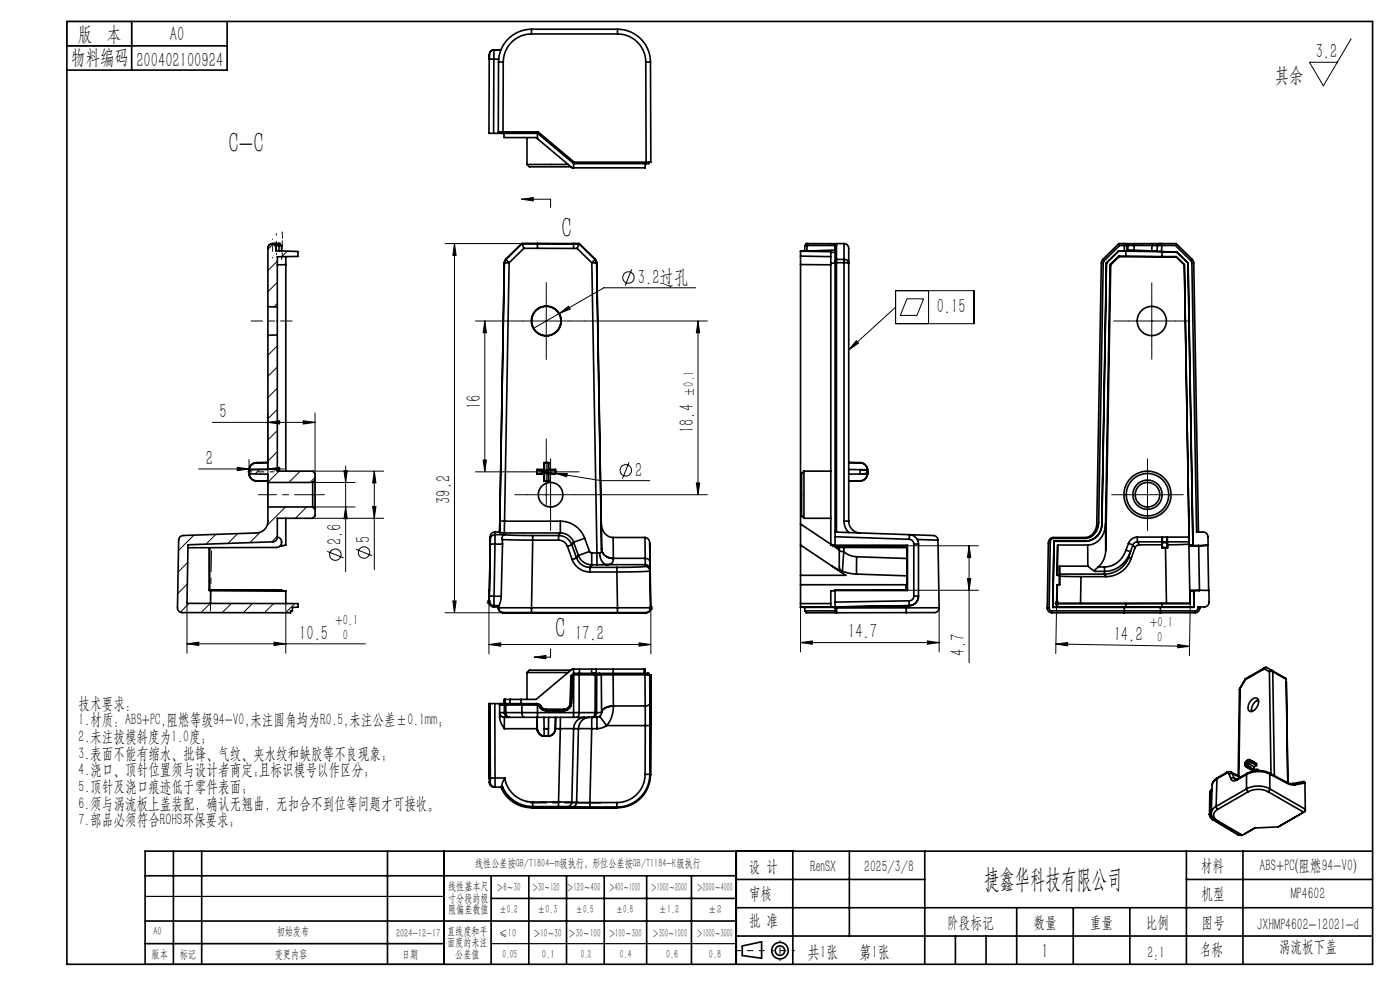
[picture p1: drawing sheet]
<svg xmlns="http://www.w3.org/2000/svg" width="297mm" height="210mm" viewBox="0 0 297 210" stroke-linecap="round" stroke-linejoin="round" font-family="sans-serif">
<g fill="none" stroke="#000" stroke-width=".21">
<path d="M286.6 8.2l-5.9 10-2.9-5h5.9M58.1 51.7l-1.3 1.2M58.8 55.4l-2 2M58.8 59.9l-2 2M61 53.3l-1.2 1.2M94.4 51.7h16.3M96.4 51.7l.4 2.5h-.7zM96.4 51.7v78.3M110.6 42.3l2.5-.4v.7zM110.6 42.3h6.2v1.7M134 57.1l-1.4 3.5M58.8 64.4l-.7 .7"/>
<path d="M58.8 73.4l-2 2M58.8 77.8l-2 2M100.8 68.1h6.9M102.8 68.1l.4 2.5h-.7zM102.8 68.1v32M110.9 68.1h10M115.9 63.1v10M118.6 66.5l2-1.5 .4 .6zM118.6 66.5l-5.5 3.2M124.1 68.1h26M147.6 61h-19.5l-9.5 5.5M148.1 68.1l.3 2.5h-.7z"/>
<path d="M148.1 68.1v36.8M181.7 72.3l.4 .5-2.1 1.4zM190 61.7h16.6v7h-16.6zM190 65.2l-10 9M192.4 63.4h3.5l-1.4 3.5h-3.5zM197 61.7v7M239.3 68.1h10M244.3 63.1v10M42.1 99.5h18.2M45 89.6h21.8M50.3 99.1l2.5 .4-2.5 .3zM52.8 97.5v2.5"/>
<path d="M55 99.6l-.9 .9M56.8 99.5l2.5-.4v.7zM56.8 89.6l2.5-.4v.7zM56.8 87.6v19.9M58.8 95.8l-2 2M58.8 82.3l-2 2M58.8 86.8l-2 2M58.8 91.3l-2 2M59.2 99.9l-2.4 2.4M63.7 99.9l-2.4 2.4M64.3 89.2l2.5 .4-2.5 .3zM66.3 99.9h15.1"/>
<path d="M66.8 87.6v20.4M73 99.8h.7l-.4 2.5zM73.3 98.8v22.5M79.4 99.9l.4 2.5h-.7zM79.4 99.9v20.9M102.5 97.6h.7l-.4 2.5zM114 99.8l13.5 2.2h10.3M115.9 95.1v10M116.8 99.9v10M133.5 98l-1.4 3.5M243.4 99.9v10M39.8 119.3l-2 2"/>
<path d="M41.1 113.5l-3.2 3.3M45.8 113.4l-2.1 2M50.4 113.2l-2 2.1M55.2 112.9l-2.2 2.2M58.8 113.8l-1.1 1.1M60.6 107.5l-3.9 3.9M65.1 107.5l-2.4 2.4M66.3 102.3h9M66.3 107.5h9M66.3 109.9h15.1M66.8 101.3l-1 1M69.4 117l3.5 1.3"/>
<path d="M73.3 107.5l.4 2.5h-.7zM75.5 116.5l3.5 1.4M79.1 107.4h.7l-.4 2.5zM100.8 100.1h8.1M110.9 100.1h10M111.8 104.9h10M117.8 100.4h2.5l-.1 .7zM124.4 104.9h25.7M147.7 102.4h.7l-.3 2.5zM192.4 115.8h15.2M205.6 115.8l.3 2.5h-.7zM205.6 115.8v24.8"/>
<path d="M238.4 104.9h10M39.7 136.6l2.5-.4v.7zM39.7 128v10.6M39.7 136.6h37.8M39.7 123.9l-2 2M40.1 128l-1.8 1.9M44.6 128l-1.9 1.9M49.1 128l-2 2M53.6 128l-2 2M58 128l-1.9 2M58.1 136.2l2.5 .4-2.5 .3zM60.6 128v10.6"/>
<path d="M62.5 128l-1.9 2M94.4 130h12.3M96.1 127.5h.7l-.4 2.5zM103.2 127.7h1M103.4 127.4l.7 .7M103.7 127.2v11.5M103.7 136.7l2.5-.3v.7zM103.7 136.7h34.4M104.1 127.4l-.7 .7M113.3 139.4l2.5-.4v.7zM116.8 137.6v1.8h-3.5M135.6 136.4l2.5 .3-2.5 .4z"/>
<path d="M137.6 129h1M137.7 128.6l.7 .7M138.1 128.5v10.2M138.4 128.6l-.7 .7M169.8 136.3l2.5-.3v.7zM169.8 128v10.3M169.8 136.3h29.4M192.4 125.2h15.2M196.7 136l2.5 .3-2.5 .4zM199.2 128.9v9.4M205.2 122.7h.7l-.3 2.5zM223.7 128h1"/>
<path d="M223.9 127.6l.7 .8M224 136.6l2.5-.3v.7zM224 136.6l28.4 .5M224.2 128l-.2 10.6M224.2 127.5v1M224.6 127.6l-.7 .8M249.9 136.7l2.5 .4-2.6 .3zM252.5 128l-.2 11.1"/>
<circle cx="133.3" cy="58.9" r="1.21"/>
<circle cx="132.8" cy="99.8" r="1.21"/>
<circle cx="71.1" cy="117.7" r="1.21"/>
<circle cx="77.2" cy="117.2" r="1.21"/>
</g>
<g fill="none" stroke="#000" stroke-width=".35">
<path d="M14.2 9.7h34M14.2 4.5h277v200h-277zM27.9 4.5v10.4M48.2 4.5v10.4h-34M103.8 12.6l-.1 15.7h1M104.4 10.7a1.92 1.92 0 0 0-.6 1.9M104.7 10.6l-.4 .2-.4 .3-.1 1.5M104.8 12.5l-1 .1M104.8 12.5l-.1 15.8M104.8 12.5h1M104.8 10.6v1.9M104.8 10.6h1.5"/>
<path d="M104.8 10.6h-.1M104.8 10.6h.2M105.8 13.2l-.1 14.8h1M105.8 13.2h1M106.8 13.2l-.1 14.8M112.8 6.2h18.2M112.8 7.2a6 6 0 0 0-6 6M112.8 6.2a7 7 0 0 0-7 7M112.8 6.2v1M112.8 6.2h.1M131 7.2a6 6 0 0 1 6 6M131 6.2a7 7 0 0 1 7 7"/>
<path d="M131 6.2v1M131 7.2h-18.2M131 6.2h.1M137 13.2h1M137 13.2l.1 21.2M138 13.2l.1 21.2h-1M138 13.2h.1M104.7 28.3h1.4M106.1 28.3h.6M106.1 28v.3M106.7 28.3h7.4l7.6 6.4h15.4M106.7 28v.3"/>
<path d="M106.7 28h7.5l7.6 6.4h15.3M106.9 28.3v.9h6.8l7.7 6.4h15.5v-.9M111.8 34.9l.5 .5h8.8M111.8 34.9h8.7M111.8 29.2v5.7M114 28.3v1.1M121.7 34.7v.9M137.1 34.4v.3M137.7 34.4v.3h-.6M56.8 52.7v12.4M57.8 51.7a1 1 0 0 0-1 1M57.8 51.7a.98 .98 0 0 0-1 1"/>
<path d="M57.8 51.7h1.6v.4M58.3 51.7v.4h.3M58.3 51.7h.1M58.6 52.1h.6M58.6 52.1l-.1 1.1 4.7 .1v1.1l-4.4 .1v10.6M59 51.7h-.7M59 51.7v.4h-.1M59.2 52.1h.5v1.1M59.2 52.1v1.1M59.2 51.7h-.2M59.2 51.7v.4M59.4 51.7h-.2"/>
<path d="M60.6 56.1l-1.8 .1M60.6 54.4v45.5M107 55.7l-1 57.2M107 55.7h.1M107 55.7h1M107.3 55h.1M107.3 55l.7 .7M107.3 55l-.3 .7M108 55.7l-1 54.9M110.7 51.7l-3.4 3.3M110.7 51.7h3.3M110.7 51.7h.1"/>
<path d="M110.7 51.7l.4 1M111.1 52.7l-3.1 3M111.1 52.7h2.9M114 52.7h7.7M114 51.7v1M114 51.7h1.8M114 51.7h.1M114 51.7h7.7M121.7 52.7h.7M121.7 51.7v1M121.7 51.7h1.1M121.7 51.7h.1"/>
<path d="M122.4 52.7l3.2 3.1M122.8 51.7l-.4 1M122.9 51.7h-3.3M122.9 51.7l3.4 3.3M122.9 51.7h-.1M125.6 55.8l1 61.5M126.2 55l.3 .7M126.2 55l-.6 .8M126.3 55l.3 .7M126.3 55h-.1M126.6 55.7l-1 .1M126.6 55.7l1 60.7"/>
<path d="M126.6 55.7h.1M126.6 55.7l1 55.4M169.8 56.1l6.4 .1M169.8 53.3l6.4 .1v62.2l.6 .1M169.8 54.3l6.4 .1M171.2 53.2l-1.4 .1v57.9M171.2 52.1v1.1M171.4 51.7h-.4v.4M171.4 51.7h5.7M171.4 51.7v.4M177.1 51.7h.3M177.1 51.7v.4"/>
<path d="M177.1 52.1h.3h-.3v3.2M177.1 52.1h-6.4v1.1M177.1 52.1v.9M177.1 53l-5.9 .2M177.1 55.8h-.9M177.1 55.3v.4M177.1 55.7v57.2M177.1 55.3h.3M177.1 53.5h-.9M177.1 53h.1M177.4 55v57.9M177.4 55h1.7"/>
<path d="M179.1 55l.7 .3 .2 .4h-.9M179.1 55v.7M179.1 51.7a1 1 0 0 1 .9 1v57.9M179.1 51.7h-1.7v3.3M179.1 51.7v3.3M179.1 55.7h-2M179.1 55.7v54.8M233.6 55.7l-.9 55.4a2.77 2.77 0 0 1-2.5 2.9h-6.8a1.12 1.12 0 0 0-1 1.2l-.2 13.8M234.7 55.8l-.9 55.5M235.5 56.1l-1 55.1M235.5 56.1l.1 .1M235.6 56.2l-1 60.5"/>
<path d="M237.3 53.2l-2.6 2.6M237.3 53.2l1.2 .1M237.3 54.3h1.5M237.3 54.3l-1.8 1.8M237.3 54.3l.1 .2M237.4 54.5l-1.8 1.7M237.4 54.5h12.1M238.4 51.7h-1l-3.4 3.3-.3 .7M238.4 51.7h.4M238.4 51.7v.4M238.5 52.1v1.1M238.5 53.3h.3v1"/>
<path d="M238.5 53.2v.1M238.5 53.2l8 .2v1M238.8 51.7v.4M238.8 51.7h.2M238.8 54.3l7.7 .1M239 51.7h1.6M239 51.7v.4M239.1 52.1v1.1l.2-.2M239.3 53l1.3 .1M239.3 52.1h-1.8l-3.3 3.2-.2 .4-.9 55.2a3.2 3.2 0 0 1-2.9 3.3h-6.8l-.5 .5-.3 14.3a.6 .6 0 0 0 .6 .6h30.3a.64 .64 0 0 0 .6-.8l1.4-.1a1 1 0 0 0 1-1v-2.5h-2.1M239.3 52.1h1.3M239.3 52.1v.9"/>
<path d="M240.6 53.1l3.7 .1M240.6 52.1h3.8M240.6 52.1v1M240.6 51.7v.4M244.3 53.2l1.2 .1M244.4 52.1h1.1M244.4 52.1l-.1 1.1M244.4 51.7h-3.8M244.4 51.7v.4M245.5 53.3l.9 .1M245.5 52.1h1M245.5 52.1v1.2"/>
<path d="M245.8 51.7h-1.4M245.8 51.7v.4M245.9 51.7h3.6l3.4 3.3 .3 .5 1 57.4M245.9 51.7v.4M245.9 51.7h-.1M246.4 53.4l3.3 .1M246.5 52.1l-.1 1.3M246.5 52.1h2.8l3.3 3.2 .2 .4 1 57.2h.4M246.5 51.7v.4M246.5 54.4h3M249.5 54.5l1.7 1.6M249.5 54.4v.1"/>
<path d="M249.5 54.4l1.7 1.7M249.7 53.5l2.3 2.3M249.7 53.5h.1M251.3 56.1l1 59.5M252.1 55.8h.1M252.1 55.8l1 59.9M56.8 65.1v6M56.8 71.1h2v28.8h7.5l.5 .5v1.4M56.8 71.1v28.5l-3.8 .1M56.8 65.1h2M58.8 65.1v5.9M52.8 99.6l.1 .1"/>
<path d="M52.9 99.7v.8M52.9 99.4v.2M53 99.7h-.1M53 99.7v.8M54.4 98.1a1.6 1.6 0 0 0-1.5 1.4M54.4 98.2a1.59 1.59 0 0 0-1.5 1.5M54.4 98.1v.1M56.8 98.1h-2.4M56.8 98.2h-2.4M114 99.6v1M114 99.6h.1M114 99.6h1.4"/>
<path d="M114 99.6v.9M114 99.6l1.5 .1M114 99.6l1.5 .4M115.4 98.2h1M115.4 98.2v1.4M115.4 98.2h.1M115.4 99.6l.1 .1M115.4 98.2l.1 1.5M115.4 98.2h.9M116.3 98.2v1.5M116.4 99.6l-.1 .1M116.4 99.6h1.4"/>
<path d="M116.4 98.2h-.1M116.4 98.2v1.4M117.8 99.6l-1.5 .1M117.8 99.6v.9M117.8 99.6v1M117.8 99.6h.1M170.5 99.9v10M170.5 99.9l-.5 .5v9l.5 .5M170.5 99.9h5.7M180 98.1h2.5M180 99.6h2.7M180 98.2h2.5"/>
<path d="M182.5 98.1a1.6 1.6 0 0 1 1.5 1.4M182.5 99.6v.9M182.5 98.2a1.6 1.6 0 0 1 1.5 1.5M182.5 98.1v.1M182.7 99.6l1.3 .1M182.7 99.6l1 .2 .3 .2M184 99.4v.3M184 99.7v.3M184 99.7h.1M184 100v.2M184 99.6v.1M44.4 116.2v9.1"/>
<path d="M52.9 100.6v.2M52.9 100.5l-.1 .1M52.9 100.7a1.6 1.6 0 0 0 1.5 1.3M53 100.5h-.1l.1 .6a1.57 1.57 0 0 0 1.4 .9M53 100.5l3.8 .1v1.7M54.4 102l2.4 .1M54.4 102h.1M54.4 102h2.4M56.8 107.5v3.1a2.5 2.5 0 0 1-2.4 2.5l-15.5 .5a1 1 0 0 0-1 1l-.2 14.3a1 1 0 0 0 .9 1l23 .1v-.4h.4v-.8h1.2v-.8h-23.5l.2-12.4 18-.7a1 1 0 0 0 .9-1M56.8 102.3v5.2M56.8 102.3h9.5M56.8 107.5h9.5"/>
<path d="M58.8 113.9a1.11 1.11 0 0 1 .9 1.2 1.11 1.11 0 0 1-1 1l-18.8 .1M59.7 115.7l-.2 .1M60.6 109.9v5.7l-1.1 .1M66.3 102.3v5.2M66.3 107.5l.5 .5M66.8 101.8v6.2M66.8 108v1.4l-.5 .5h-7.5v4M66.8 101.8l-.5 .5M104 113.8v1.9M104 113.8v.6M104 115.4h1M104 115.4l-.2 11"/>
<path d="M104 114.4v1M105 112.9a1 1 0 0 0-1 .9M105 112.9v.5M105 112.9h1M105 115.4l-.2 11.1M105 113.4v2M105 113.4a1 1 0 0 0-1 1M106 112.9h.1M106 112.9v.1M106 113l1 .1M106.1 110.5l-.1 2.5M106.1 110.5l.9 .1"/>
<path d="M106.5 114.4l.1 1M106.5 114.4l6.5 .2M106.6 115.4l-.3 11.1M106.6 115.4h-1.6M107 113.1h11.9M107 110.6v2.5M107 110.6h11.9M107.1 113.4a.77 .77 0 0 0-.6 1M107.1 113.4l11.4 .2M107.1 113.4h-2.1M113 114.6l-.2 14.3M113 114.6h5.5"/>
<path d="M113 113.6v1M114 100.6h1.4M114 100.5v.1M114 100.5h.1M115.4 102h1M115.4 100.6v1.4M115.4 102h.9M115.4 102h.1M115.5 100.5l-.1 1.5M115.5 100.5h-1.5M115.5 100.5l-.1 .1M115.5 100a.36 .36 0 0 1 .6-.2 .36 .36 0 0 1 0 .6 .36 .36 0 0 1-.6-.2"/>
<path d="M115.5 100v.2M115.5 100.2l-1.5 .3M116.3 100.5h1.5M116.3 100.5v1.5M116.3 100.5l.1 .1M116.3 102h.1M116.4 100.6h1.4M116.4 100.6v1.4M117.8 100.5v.1M118.5 114.6a2 2 0 0 1 1.9 1.3M118.5 113.6v1M118.5 113.6a3 3 0 0 1 2.8 2"/>
<path d="M118.9 113.1a3 3 0 0 1 2.8 1.9M118.9 110.6v2.5M118.9 110.6a5.5 5.5 0 0 1 5.1 3.6M118.9 113.1l-.4 .5M120.4 115.9l1 2.8M121.3 115.6l-.9 .3M121.3 115.6l1 2.8M121.4 118.7a4 4 0 0 0 3.7 2.6M121.7 115l-.4 .6M121.7 115l1 2.8M122.3 118.4l-.9 .3M122.3 118.4a2.99 2.99 0 0 0 2.8 2"/>
<path d="M122.7 117.8a3 3 0 0 0 2.8 2M122.7 117.8l-.4 .6M124 114.2l-2.3 .8M124 114.2l1.1 2.8M125.1 117l.4 .3M125.1 117l-2.4 .8M125.5 117.3v2.5M125.5 119.8l-.4 .6M125.5 119.8h1.1M125.5 117.3h1.1M126.6 117.3v2.5M126.6 117.3h.6"/>
<path d="M127.2 117.3a2.28 2.28 0 0 0 1.5 2.5M127.6 111.1a2.77 2.77 0 0 0 2.5 2.9M127.6 111.1v5.3M127.6 116.4a2.32 2.32 0 0 0 2.5 2h6.8M127.6 116.4h.1M127.6 116.4a.62 .62 0 0 1-.4 .9M127.6 116.4a2.32 2.32 0 0 0 2.5 2.1M128.7 119.8h-2.1M128.7 119.8h8.2M130.1 114v4.5M130.1 114h6.7M130.1 118.5a1.18 1.18 0 0 1-1.4 1.3"/>
<path d="M136.8 114a1.12 1.12 0 0 1 1 1.2M136.8 114l.1 4.4M136.9 118.4v1.4M136.9 118.4a.93 .93 0 0 1 1 .8M136.9 119.8a1 1 0 0 1 1 1M136.9 119.8v.3M137.8 115.2l.3 13.8M137.8 115.2l.1 4M137.9 119.1v1M137.9 119.2v.9M169.8 111.2v4.4M169.8 115.6v13.2"/>
<path d="M169.8 115.6l9.6 6.4h-9.6M169.8 111.2l6.4 4.3M170.5 109.9h5.7M176.6 115.7l1.4 1M176.8 115.7h.3M176.8 115.7h.1M177.1 112.9v.9M177.1 115.7h15.4M177.1 113.8v2h15.4M177.1 113.8l15.8 .6M177.1 112.9l15.8 .5M177.4 115.8l.7 .3 14.3 .1"/>
<path d="M178 116.7l.3 .2 .7 .1M178 116.7v2.8a1.59 1.59 0 0 0 .7 1.7M178 116.1v.6M179 117l1.3 .8 1.4 .3M179 117l-.3 4.2M179 116.1v.9M179.1 110.5l.2 1.3 .7 1.2M179.1 110.5l.9 .1M180 110.6a2.5 2.5 0 0 0 2.5 2.5M181.7 118.1v3.7M181.7 118.1l10.7 .4M182.5 102h.1"/>
<path d="M182.5 102h-2.5M182.5 102l-2.5 .1M182.7 100.5l-2.7 .1M184 100.7a1.6 1.6 0 0 1-1.5 1.3M184 100.5a1.6 1.6 0 0 1-1.5 1.5M184 100.5h-1.3M184 100.5v.3M184 100.5h.1M184 100.2l-.3 .2-1 .1M184 100.2v.3M184 100.2h.1M185.1 115.8h7.4"/>
<path d="M192.4 115.8l.1 9.4M192.5 115.7v9.5M192.5 115.7l-.1 .1M192.9 114.4a1 1 0 0 1 1 1M192.9 113.4l4.8 .2a1.1 1.1 0 0 1 1.3 1M192.9 113.4v1M192.9 113.4a2 2 0 0 1 2 2M193.9 115.4h1M193.9 115.4v11M194.6 114.4l4.4 .2M194.9 115.4v11.1M199 114.6l.2 14.3"/>
<path d="M223.6 114.8h.1M223.6 114.8h6.5M223.6 114.8l-.3 14M223.6 114.8h6.6M224.4 115.6l-.1 6.4h.5M224.4 115.6h6.3M224.4 115.6l-.1 6.4M230.1 114.8h.1M230.7 115.6l.1 4.5M233.8 111.3a3.6 3.6 0 0 1-3.6 3.5M233.8 111.3h-.1a3.6 3.6 0 0 1-3.6 3.5M234.5 111.2a4.2 4.2 0 0 1-3.8 4.4"/>
<path d="M234.5 111.2l.1 5.5M234.6 116.7l-.2 1.1-.3 1-1.1 1.5M238.9 116.7a4.9 4.9 0 0 1-4.6 3.6M238.9 116.7l.9 .3M239.4 115.2l.9 .4M239.4 115.2l-.5 1.5M239.5 118.1a5.6 5.6 0 0 1-5.2 3.7M239.5 118.1l.4 .5M239.8 117a6.1 6.1 0 0 1-4 4l-1.5 .2M239.8 117l-.3 1.1M239.9 118.6a5.6 5.6 0 0 1-5.3 3.7M240.3 115.6l-.5 1.4"/>
<path d="M240.3 115.6l.5 .6M240.8 116.2l-.9 2.4M241.3 113.9h11v1M241.3 113.9a2 2 0 0 0-1.9 1.3M241.3 113.9v1M241.3 114.9a1 1 0 0 0-1 .7M241.3 114.9h11M241.3 114.9l.4 .7M241.7 115.6a1 1 0 0 0-.9 .6M241.7 115.6h4.8M246.5 115.6v.6M246.5 116.2h1.2"/>
<path d="M246.6 114.9l-.1 .7M246.6 116.1l-.1 .1M246.6 116.1h1M246.6 113.9v1zM246.6 115.1v1M246.6 114.9v.2M246.6 115.1h1M247.2 116.2l.3 11.8M247.6 115.1v1M247.6 114.9v.2M247.6 113.9v1zM247.6 116.1l.1 .1"/>
<path d="M247.6 114.9l.1 .7M247.7 115.6v.6M252.2 115.4l-4.5 .2M252.2 115.4l.3 12.6M252.2 115.8h.1M252.3 114.9l-.1 .5M252.3 115.7l-.1 .1M252.3 115.6l.8 .1M252.3 115.6v.1M253.1 115.7h.1M254.2 115.8h-2M254.2 112.9h1.1a1 1 0 0 1 1 .9v1.9l-2.1 .1"/>
<path d="M254.3 115.7h-2M254.3 115.7l-.1 .1M254.3 115.7l.2 9.6M254.3 115.8h-.1M256.2 115.7l.2 9.5M44.7 125.3l-.1 2.7M59.7 125.3l-15.3-.1 15.7 .1 .5 .1M60.6 125.4v2.6M103.7 127.7a1 1 0 0 0 1 1M103.8 127.4a1 1 0 0 0 1 1.1M103.8 127.4l-.1 .3M103.8 126.4l1 .1"/>
<path d="M103.8 126.4v1M103.8 125.2l-.1 2.5M104.7 128.7l1 .1M104.8 128.5h1M104.8 128.5l-.1 .2M104.8 126.5v2M104.8 126.5h1.5M105.7 129a1 1 0 0 0 1 1M105.7 129h.1M105.7 128.8v.2M105.8 129a1 1 0 0 0 1 1M105.8 128.9v.1"/>
<path d="M105.8 128.9l-.1 .1M105.8 128.5v.4M105.8 128.5l-.1 .3M105.8 128.5h.1M106.3 126.5l-.1 1.1-.4 .9M106.7 130h30.4M106.8 130h-.1M112.8 128.9v1M112.8 128.9h-7M112.8 129.9l-6 .1M112.8 128.9h18.2M112.8 129.9h18.2"/>
<path d="M125.1 120.4v.9M125.1 121.3h5.8M125.1 120.4h5.8M130.9 121.3l.1 7.6M130.9 120.4v.9M131 128.9h7M131 128.9v1M131 129.9l6 .1M136.9 120.1a1 1 0 0 1 1 1M136.9 120.1l-6 .3M137 130h.1M137.9 121.1l-7 .2"/>
<path d="M137.9 121.1l.1 7.8M137.9 120.1v.7M137.9 120.8v.3M138 128.9h.1M138 128.9l.1 .1M138 129a1 1 0 0 1-1 1M138.1 129a1 1 0 0 1-1 1M169.8 128.8h7.3zM169.8 124h22.6M170.7 128.8v.8h6.7M171 129.6v.4h21.3M176.2 128h-6.4"/>
<path d="M176.5 120.1l2.2 1.1M177.1 127.7v1.3M177.1 129v.6M177.1 129h.3M177.1 125.3l-.9 .1v3.4M177.4 129v1M177.4 128.8v.2M178.7 121.2l3 .6M181.7 121.8l10.7 .4M192.2 124v1.2M192.2 128.5l.1 .4M192.3 129v1"/>
<path d="M192.3 128.9l-14.9 .1M192.3 128.9v.1M192.5 125.2h-15.4v2.5M192.9 127.4v1.1M192.9 127.4l-15.8 .3M192.9 128.5l-15.8 .3M193.9 126.4a1 1 0 0 1-1 1M193.9 126.4l1 .1M194.8 126.9l-.3 .7-.5 .5-1.1 .4M194.8 126.9a2 2 0 0 1-1.9 1.6M194.8 126.9h.1M194.9 126.5l-.1 .4"/>
<path d="M199.2 128.9h-6.9M199.2 128.9a1.29 1.29 0 0 1-1.8 1l-5.1 .1M222.2 129h.1M224.2 126.4v1.6M224.2 128h.1M224.3 124l-.1 4M224.8 122v2M224.8 120.1v1.7M224.8 120.1h6M224.8 120.1v1.9M224.8 121.8v.4M224.8 121.8h9.5"/>
<path d="M224.8 122.2l4.5 .1M224.8 122.2v1.8h-.6v4M229.2 128h-5M229.2 128h18.3M229.3 122.3h5.3M229.3 122.3l-.1 5.7M230.8 120.1l1.5 1.1M232.3 121.2h2M233 120.3l-.2 .2a.66 .66 0 0 0-.5 .7M233 120.3h1.3M234.3 121.8l.3 .5M234.3 121.2v.6"/>
<path d="M234.3 120.3v.9M238.4 129.6v.4M238.6 128.8h.1M238.6 128.8l-.1 .8M238.8 128v.8M238.8 128.8h-.2M246.1 129.6v.4M246.2 128.8h-7.4M246.2 128.8v.8M246.2 128.8h.1M246.2 128.8h.3M246.5 128.8h6.8"/>
<path d="M246.5 128v.8M247.5 128h5M252.4 125.3h.1M252.5 128h.1M252.5 127.1v.9M252.5 125.3v.1M252.5 125.4v2.6M252.5 128h-28.3M253.2 125.4h-.7M253.2 125.4l.1 3.4M253.3 125.3l-.1 .1M253.3 125.3v3.5"/>
<path d="M253.3 125.3h.1M253.3 128.8h.1M253.3 128.8h-30M254.4 125.2l-2 .1M254.4 125.2l.1 .1M254.5 125.3h-2M254.5 128.8a1.03 1.03 0 0 1-1 1.2h-30.3a1 1 0 0 1-1-1M103.8 149.3v15.3h.2l-.1-15.3M104 149.3h1M104 149.3h-.3l.1 15.7M104 149.3v15.7M105 149.3h2.4"/>
<path d="M105 149.3v15.7M106 149.3v.3M106 149.6h1v1.6M106 149.6v2.5M106 152.1l.2 1.1 .8 1.4M106 151.2v.9M106 151.2a1 1 0 0 0 1 1M106 151.2h1M106.4 149.3v.3M107 148.9h.1M107 154.6h6.9M107 151.2a1 1 0 0 0 1 1l-.4-.3-.3-.7"/>
<path d="M107 148.4v.9M107 149.6h.3M107 151.2h.3M107 152.2v2.4M107 152.2h19.6M107.1 148.9v.4M107.2 148.4l-.1 .5M107.3 149.6h6.5M107.3 149.6v1.6M107.3 151.2h18.9M107.4 149.3h.2M107.4 149.3v.3"/>
<path d="M107.6 149.3h6.2M107.6 149.3v.3M108.2 148.4v.9M110.5 148.4v.9M110.7 149.6l.1 1.9 .3 .7M110.9 149.3v.3M111.8 142.7h8.7M111.8 142.7v5.7M113.8 149.6h.2M113.8 149.6l.5 .2M113.8 149.3l.5 .1 .4 .4M113.8 149.3l.6 .1 .4 .4"/>
<path d="M113.9 152.2v2.4M113.9 154.6a1.6 1.6 0 0 0 1.6 1.6M113.9 154.6h.1M114 152.2v2.4M114 154.6a1.59 1.59 0 0 0 1.5 1.5l-.1-1.5M114 154.8a1.96 1.96 0 0 0 2.2 1.4l.3-.1M114 149.6l.3 .2M114 149.6v2.6M114.3 149.8a1.74 1.74 0 0 0 1.5 .9M114.3 149.8h.1M114.6 150.1l.4 .4 .8 .2M114.7 149.8h.1"/>
<path d="M114.8 149.8l.3 .4M115.4 152.2v2.4M115.4 154.6h.9M115.8 150.7h3.8M115.8 150.7h.1M116.3 156.1h.1M116.3 156.1l-.9 .1M116.3 154.6v1.5M116.4 152.2l-.1 2.4M116.5 156.1h-.2M117.8 154.6a1.59 1.59 0 0 1-1.5 1.5M117.8 154.6h.1"/>
<path d="M117.8 152.2v2.4M117.8 154.6a1.6 1.6 0 0 1-1.3 1.5M117.8 154.6h1.1M117.9 152.2l-.1 2.4M118.9 154.6h2.8M118.9 152.2v2.4M118.9 154.6l-.4 15.5M119.6 150.7h.1M121.1 142.2h-8.8l-.5 .5M121.2 149.2a1.6 1.6 0 0 1-1.6 1.5M121.2 149.2h.1M121.4 143.5l-.2 5.7"/>
<path d="M121.4 143.5h.1M121.7 141.9v1M121.7 154.6l-.4 15.5M121.7 154.6h1M121.8 143.1l-.4 .4M121.8 143.1h4.5M121.8 143.1l-.1 .1v9M122.7 142.8v.3M122.7 154.6h2.8M122.7 154.6l-.4 15.6M122.9 143.1l-.1 8.3-.1 .5-.3 .3M122.9 141.9v.9"/>
<path d="M124 152.2a2.42 2.42 0 0 0-2.3 2.4M125.1 152.2a2.42 2.42 0 0 0-2.4 2.4M125.5 141.9v.9M125.5 152.2v2.4M125.5 154.6h1.1M125.5 154.6l-.4 15.6M126 142.8h-4.3l-.6 .5-.2 5.9a1.3 1.3 0 0 1-1.3 1.2h-4.1l-.8-.6M126 142.8h.2M126 142.8v.3M126.2 142.8v.3M126.2 142.8h1M126.2 151.2a.89 .89 0 0 1-.6 1"/>
<path d="M126.2 151.2h.3M126.3 143.1h.3M126.3 143.1l-.1 8.1M126.5 141.9h3.6M126.5 141.9h-5.1l-7.7 6.5h-6.8v.9M126.5 141.9v.9M126.6 151.2a1 1 0 0 1-1 1M126.6 151.2h1M126.6 143.1h1M126.6 143.1v8.1M126.6 152.2v2.4M127.2 142.8h2.9"/>
<path d="M127.2 142.8v.3M127.2 152l-.6 .2M127.2 152l1.5 1.9M127.6 143.1h2.5M127.6 143.1v8M127.6 151.1v.1M127.6 151.2l-.1 .4-.3 .4M128.7 153.9a3.5 3.5 0 0 1-2.1 .7M128.7 153.9h8.2M130.1 141.9h6.8v.9M130.1 141.9v.9M130.1 142.8h6.7"/>
<path d="M130.1 142.8v.3M130.1 143.1h6.7M130.1 143.1v6.7M130.1 149.8l-.8 .1a1.84 1.84 0 0 0-1.7 1.3M130.1 149.8a6 6 0 0 1-1.4 4.1M136.6 141.9l.1 .9M136.8 142.8h.6M136.8 142.8v.3M136.8 143.1h1M136.8 143.1l.1 6.6M136.9 149.7l-7.6 .1a1.84 1.84 0 0 0-1.7 1.3M136.9 149.7v4.2"/>
<path d="M136.9 153.9v10.4M137.4 142.8h.3v.3M137.4 142.8v.3M137.8 143.1h.3l-.1 21.3M137.8 143.1l.1 6.1M137.9 149.2a.9 .9 0 0 1-1 .5M137.9 149.2v4.7M137.9 153.9h-1M137.9 153.9v10.3M262.9 146.3l-.2 18.2M263 146l-.1 .3M263 146l.1 .1"/>
<path d="M263.1 146.1l-.2 .2M263.1 146.1l-.3 18.5M264.2 144l-1.2 2M264.2 144.2l-1.1 1.9M265.2 143.6l-1 .6M265.3 143.4l-.1 .2M265.5 148.5a.85 .85 0 0 1 1.2-.4 .85 .85 0 0 1 .2 1.3 1.61 1.61 0 0 1-1.9 1.4 1.77 1.77 0 0 1 .5-2.3zM267 148.5a2.17 2.17 0 0 0-1.4 2.4M268 141.8l-.1 .2M268 141.8l-3.8 2.2v.2M268.2 141.9l.1-.3h.3l1.3 .7M268.2 141.9l-3 1.7"/>
<path d="M268.2 141.9l1.1 .6M268.4 141.6l-.4 .2M269.3 142.5l.3 21.7M269.9 142.3l.1 .2M269.9 142.3l-.3-.1-.3 .3M269.9 142.3l2.8 1.6 .1 .2M270 142.5h-.7M270 142.5l2.9 1.6M270 142.5l.3 22M272.9 144.1l.3 21.9M272.9 144.6h.1M272.9 144.6l.3 21.5"/>
<path d="M103.8 165v1M103.8 165h.1M103.8 166a1 1 0 0 0 1 1h1.8l-.1-.3M103.8 166h.2M104 166l.2 .5 .4 .4M104 165h1M104 165v1M104.6 166.9h.4M104.6 166.9l.4 .1M105 165v2M106.3 167a7 7 0 0 0 6.5 4.3M106.5 166.7a7 7 0 0 0 6.5 4.4"/>
<path d="M107.1 165a6 6 0 0 0 5.9 5.1M107.1 165l-.5 1.1-.1 .6M107.1 165h-2.1M112.8 171.3h18.2M112.8 171.3h.1M113 171.1h5.5M113 171.1l-.2 .2M113 170.1v1M113 170.1h5.5M118.5 170.1h2.8M118.5 170.1v1M118.5 171.1h1.9"/>
<path d="M120.4 171.1l1 .1M121.3 170.1a.98 .98 0 0 1-.9 1M121.3 170.1l1 .1M121.4 171.2h3.7M122.3 170.2a.98 .98 0 0 1-.9 1M122.3 170.2h2.8M125.1 170.2v1M125.1 171.2h5.8M125.1 170.2h5.8M130.9 171.2l.1 .1M130.9 170.2v1M136.9 164.3a6 6 0 0 1-6 5.9"/>
<path d="M137.9 164.2l-1 .1M137.9 164.2a7 7 0 0 1-7 7M137.9 164.2l.1 .2M138 164.4a7 7 0 0 1-7 6.9M138 164.4h.1M256.6 172.8l.2 .6 .4 .4M256.6 172.8h.1M256.7 168.2l-.1 4.6M256.7 172.6l.2 .7 .5 .5M256.7 172.6l-.1 .2M256.8 168l-.1 .2M256.8 168l-.1 4.6"/>
<path d="M257 172.4l-.3 .2M257 172.4l.2 1 .9 .7M257 167.6l-.3 .6M257 167.6l-.2 .4M257.1 167.8l-.3 .2M257.1 167.5l-.1 .1M257.1 166.6l-.1 5.8M257.2 173.8l5.5 3.4 .3-.1M257.4 173.8h-.2M257.4 173.8l5.6 3.3M257.5 173.7l-.1 .1M258 171.1l.3 .6"/>
<path d="M258 171.1a1.74 1.74 0 0 0-1 1.3M258.1 174.1l5.2 3.1h.3M258.2 165.2a1.75 1.75 0 0 0-1.1 1.4M258.2 165.2l-.2 5.9M258.3 165l-.1 .2M258.3 165l-.8 .6-.4 1M258.3 174.1h-.2M258.3 174.1l5.3 3.1M258.3 171.7a1.29 1.29 0 0 0-.8 1.2 1.29 1.29 0 0 0 .8 1.2M260.1 164.1a.41 .41 0 0 1 .7 .1M260.1 164.1l-1.9 1.1M260.2 163.9l-1.9 1.1"/>
<path d="M260.8 164.2l.3 1M261.1 165.2a.82 .82 0 0 0 1.3 .3M261.2 163.8l-.7-.1-.4 .4M261.2 163.8l.2 .3M261.2 163.8l2 1M261.4 164.1l-.6 .1M261.4 164.1l.4 .9M261.4 164.1l1.7 .8M261.8 165a.43 .43 0 0 0 .7 .2M261.8 165l-.7 .2M261.8 165l.5 .3M262.5 165.2l-.1 .3"/>
<path d="M263.1 177.1h-.1M264.1 176.9h.1M264.1 162v.4M264.1 162.4h.1M264.3 161.8l.3-.2-.1 .2h-.2M264.3 161.8h.1M264.3 161.8l-.2 .6M264.3 161.8l-.2 .2M264.4 167.3l.4 .6M264.4 164.3v3M264.4 167.3l-6.4 3.8M264.4 164.3l-2 1.2"/>
<path d="M264.5 164.1l-.1 .2M264.5 164.1l-2 1.1M264.6 161.8l.6-.1 .5 .2M264.6 161.8l.2 .6 .4 .3M264.6 161.8l1.5 .9M264.8 167.9l-6.5 3.8M264.9 161.1l-.5 .3-.3 .6M265.2 162.7a.46 .46 0 0 1-.8-.3l-.1-.4-.2 .3 .2 .3 1.4 .8 .4-.2M265.2 162.7l.9 .5M265.2 163.1v.1M265.7 161.5l.9 .5v.4M265.7 161.5l-.5-.1-.6 .1 .2-.3 .3-.1 1 .6"/>
<path d="M265.7 161.5v.4M265.7 161.9l.9 .5M266.1 162.7v.5M266.6 162.4l-.5 .3M267.1 163.5l-.5-.3-.8 .4M269 167.9a4.7 4.7 0 0 0-4.2 0M269 167.9l7.6 4.4 .3-.6M269.3 164a5.3 5.3 0 0 0-4.8 .1M269.3 164l.1 .2M269.3 164l3.6 1.9 .1 .3M269.4 167.3h.1M269.4 167.3l-.4 .6"/>
<path d="M269.4 167.3a5.4 5.4 0 0 0-5 0M269.4 164.2a5.6 5.6 0 0 0-5 .1M269.4 164.2v3.1M269.4 167.3l7.5 4.4M269.4 164.2l3.6 2M271.4 175.2h.1M271.5 175.2h.1M271.5 175.2h-.1M272.9 165.9l.7 .3h.7M273 166.2l.9 .3h.8M274.3 166.2l.4 .3M274.3 166.2h.1"/>
<path d="M276.8 172l.1 .1M276.8 166.1l-.2-.3-2.3 .4M276.8 166.1l-2.1 .4M276.8 166.1l.1 5.6M276.9 171.8v.3M276.9 172.1l-5.7 3.3-5 .2-2.6 1.6M276.9 171.7h.1M30.8 195.4h125.4M30.8 185.8h125.4M36.8 180.5v24M42.8 180.5v24M82.2 180.5v24"/>
<path d="M94.2 180.5v24M104.2 185.8v18.7M104.2 190.6h52M112.2 185.8v18.7M120.2 185.8v18.7M128.2 185.8v18.7M137.2 185.8v18.7M146.7 185.8v18.7M156.2 180.5v24M156.2 186.5h40M156.2 198.5h135M156.2 192.5h135"/>
<path d="M168.2 180.5v24M180.2 180.5v18M196.2 180.5v24M202.7 198.5v6M209.2 198.5v6M215.7 192.5v12M227.7 192.5v12M239.7 192.5v12M251.7 186.5h39.5M251.7 180.5v24M263.7 180.5v24M291.2 180.5h-260.4v24"/>
<path d="M30.8 200.2h63.4M157.5 200.7l4.1-.9v3.5l-4.1-.6z"/>
<circle cx="115.9" cy="68.1" r="3.1"/>
<circle cx="115.9" cy="68.1" r="3.2"/>
<circle cx="244.3" cy="68.1" r="3.1"/>
<circle cx="116.8" cy="104.9" r="2.6"/>
<circle cx="243.4" cy="104.9" r="2.6"/>
<circle cx="243.4" cy="104.9" r="3.1"/>
<circle cx="243.4" cy="104.9" r="4.5"/>
<circle cx="243.4" cy="104.9" r="5"/>
<circle cx="165.5" cy="201.7" r="1"/>
<circle cx="165.5" cy="201.7" r="1.75"/>
</g>
<g fill="none" stroke="#000" stroke-width=".21" stroke-dasharray="15.2 1.3 1.3 1.3">
<path d="M110.9 68.1h-3.2M115.9 63.1v-3.2M115.9 73.1v3.2M120.9 68.1h3.2M239.3 68.1h-3.1M244.3 63.1v-3.1M244.3 73.1v3.1M249.3 68.1h3.1M115.9 95.1v-2M116.8 99.9v-2.6M243.4 99.9v-2.6M68.8 104.9h-2.5"/>
<path d="M110.9 100.1h-2M111.8 104.9h-2.6M115.9 105.1v1.9M116.8 109.9v2.6M120.9 100.1h1.9M121.8 104.9h2.6M238.4 104.9h-2.6M243.4 109.9v2.6M248.4 104.9h2.6"/>
</g>
<path d="M118.9 170.1h-7.4M131.2 170.2h-7.6" fill="none" stroke="#000" stroke-width=".21" stroke-dasharray="15.2 1.3 1.3 1.3" stroke-dashoffset="13.4"/>
<path d="M127.5 170.3h-14.9" fill="none" stroke="#000" stroke-width=".21" stroke-dasharray="15.2 1.3 1.3 1.3" stroke-dashoffset="7.5"/>
<path d="M59.9 54.2v-5M123.1 170.2l-4.7-.2M168.5 201.7h-4.8" fill="none" stroke="#000" stroke-width=".21" stroke-dasharray="15.2 1.3 1.3 1.3" stroke-dashoffset="14.7"/>
<path d="M44.9 116.8l-.3 12.8" fill="none" stroke="#000" stroke-width=".21" stroke-dasharray="15.2 1.3 1.3 1.3" stroke-dashoffset="10.7"/>
<path d="M59.8 55.1l.1-5.2" fill="none" stroke="#000" stroke-width=".21" stroke-dasharray="15.2 1.3 1.3 1.3" stroke-dashoffset="14.6"/>
<path d="M58.6 54v-4.4" fill="none" stroke="#000" stroke-width=".21" stroke-dasharray="15.2 1.3 1.3 1.3" stroke-dashoffset="14.9"/>
<path d="M58.1 100.1h-5.5" fill="none" stroke="#000" stroke-width=".21" stroke-dasharray="15.2 1.3 1.3 1.3" stroke-dashoffset="14.4"/>
<path d="M54.8 104.9h11.5" fill="none" stroke="#000" stroke-width=".21" stroke-dasharray="15.2 1.3 1.3 1.3" stroke-dashoffset="11.4"/>
<path d="M53.3 68.1h8.7" fill="none" stroke="#000" stroke-width=".21" stroke-dasharray="15.2 1.3 1.3 1.3" stroke-dashoffset="12.8"/>
<path d="M57.8 54.7v-4" fill="none" stroke="#000" stroke-width=".21" stroke-dasharray="15.2 1.3 1.3 1.3" stroke-dashoffset="15.1"/>
<path d="M162.1 201.7h-6" fill="none" stroke="#000" stroke-width=".21" stroke-dasharray="15.2 1.3 1.3 1.3" stroke-dashoffset="14.1"/>
<path d="M165.5 199.6v4.2" fill="none" stroke="#000" stroke-width=".21" stroke-dasharray="15.2 1.3 1.3 1.3" stroke-dashoffset="15"/>
<path d="M14.2 4.5h13.7v5.2h-13.7zM30.8 190.1h63.4M30.8 204.5h63.4M104.2 200.2h52" fill="none" stroke="#000" stroke-width=".25"/>
<g fill="#000">
<path d="M181.7 72.3l.4 .5-2.1 1.4z"/>
<path d="M96.4 51.7l.4 2.5h-.7zM96.1 127.5h.7l-.4 2.5z"/>
<path d="M110.6 42.3l2.5-.4v.7zM113.3 139.4l2.5-.4v.7z"/>
<path d="M118.6 66.5l2.4-.9-.4-.6zM117.8 100.4l2.4 .7 .1-.7z"/>
<path d="M148.1 68.1l.3 2.5h-.7zM147.7 102.4h.7l-.3 2.5zM102.8 68.1l.4 2.5h-.7zM102.5 97.6h.7l-.4 2.5z"/>
<path d="M56.8 99.5l2.5-.4v.7zM50.3 99.1l2.5 .4-2.5 .3z"/>
<path d="M64.3 89.2l2.5 .4-2.5 .3zM56.8 89.6l2.5-.4v.7z"/>
<path d="M73 99.8h.7l-.4 2.5zM73.3 107.5l.4 2.5h-.7zM79.4 99.9l.4 2.5h-.7zM79.1 107.4h.7l-.4 2.5z"/>
<path d="M39.7 136.6l2.5-.4v.7zM58.1 136.2l2.5 .4-2.5 .3z"/>
<path d="M135.6 136.4l2.5 .3-2.5 .4zM103.7 136.7l2.5-.3v.7z"/>
<path d="M169.8 136.3l2.5-.3v.7zM196.7 136l2.5 .3-2.5 .4z"/>
<path d="M205.2 122.7h.7l-.3 2.5zM205.6 115.8l.3 2.5h-.7z"/>
<path d="M249.9 136.7l2.5 .4-2.6 .3zM224 136.6l2.5-.3v.7z"/>
<circle cx="113.7" cy="28.3" r=".17"/>
</g>
<g font-size="6.3">
<text x="48.5" y="32.6">C-C</text>
<text x="119.1" y="50.6">C</text>
<text x="117.8" y="135.3">C</text>
</g>
<text font-size="5.6" x="208.8" y="188.3">捷鑫华科技有限公司</text>
<g font-size="4.4">
<text x="16.5" y="8.6">版 本</text>
<text x="36.1" y="8.6">A0</text>
<text x="15.1" y="13.7">物料编码</text>
<text x="28.9" y="14.2">200402100924</text>
<text x="270.5" y="17.3">其余</text>
<text x="279.1" y="12.3">3.2</text>
<text x="135.3" y="60.2">3.2过孔</text>
<text x="198.7" y="66.5">0.15</text>
<text x="46.6" y="88.7">5</text>
<text x="102" y="86.8" transform="rotate(-90 102 86.8)">16</text>
<text x="147.2" y="91.8" transform="rotate(-90 147.2 91.8)">18.4</text>
<text x="43.7" y="98.6">2</text>
<text x="134.8" y="101.1">2</text>
<text x="95.5" y="106.9" transform="rotate(-90 95.5 106.9)">39.2</text>
<text x="72.4" y="115.7" transform="rotate(-90 72.4 115.7)">2.6</text>
<text x="78.5" y="115.2" transform="rotate(-90 78.5 115.2)">5</text>
<text x="63.5" y="135.7">10.5</text>
<text x="122" y="135.8">17.2</text>
<text x="179.9" y="135.4">14.7</text>
<text x="236.3" y="136" transform="rotate(1 236.3 136)">14.2</text>
<text x="204.7" y="139.1" transform="rotate(-90 204.7 139.1)">4.7</text>
<text x="221" y="203.2">1</text>
</g>
<g font-size="3.8">
<text x="171.3" y="203.2">共1张</text>
<text x="182.3" y="203.2">第1张</text>
</g>
<g font-size="3.5">
<text x="16.7" y="150.4">技术要求:</text>
<text x="16.7" y="153.9">1.材质：ABS+PC,阻燃等级94-V0,未注圆角均为R0.5,未注公差±0.1mm；</text>
<text x="16.7" y="157.4">2.未注拔模斜度为1.0度；</text>
<text x="16.7" y="160.9">3.表面不能有缩水、批锋、气纹、夹水纹和缺胶等不良现象；</text>
<text x="16.7" y="164.5">4.浇口、顶针位置须与设计者商定;且标识模号以作区分；</text>
<text x="16.7" y="168">5.顶针及浇口痕迹低于零件表面;</text>
<text x="16.7" y="171.5">6.须与涡流板上盖装配，确认无翘曲，无扣合不到位等问题才可接收。</text>
<text x="16.7" y="175.1">7.部品必须符合ROHS环保要求；</text>
<text x="158.9" y="184.9">设 计</text>
<text x="171.9" y="184.9">RenSX</text>
<text x="183.4" y="184.9">2025/3/8</text>
<text x="254.7" y="184.7">材料</text>
<text x="267.2" y="184.7">ABS+PC(阻燃94-V0)</text>
<text x="158.9" y="190.8">审核</text>
<text x="254.9" y="190.7">机型</text>
<text x="273.8" y="190.8">MP4602</text>
<text x="158.9" y="196.5">批 准</text>
<text x="200.9" y="196.9">阶段标记</text>
<text x="219.3" y="196.9">数量</text>
<text x="231.2" y="196.9">重量</text>
<text x="243.1" y="196.9">比例</text>
<text x="254.9" y="196.9">图号</text>
<text x="266.7" y="197.3">JXHMP4602-12021-d</text>
<text x="243.4" y="203.2">2:1</text>
<text x="254.5" y="202.5">名称</text>
<text x="271.3" y="201.8">涡流板下盖</text>
</g>
<g font-size="3.1">
<text x="147.2" y="84.2" transform="rotate(-90 147.2 84.2)">±0.1</text>
<text x="71.2" y="132.6">+0.1</text>
<text x="72.7" y="135.7">0</text>
<text x="244" y="133" transform="rotate(1 244 133)">+0.1</text>
<text x="245.5" y="136.1" transform="rotate(1 245.5 136.1)">0</text>
</g>
<g font-size="2.5">
<text x="100.8" y="184">线性公差按GB/T1804-m级执行；形位公差按GB/T1184-K级执行</text>
<text x="95.1" y="188.8">线性基本尺</text>
<text x="95.1" y="191.3">寸分段的极</text>
<text x="105.3" y="189.1">＞6～30</text>
<text x="112.9" y="189.1">＞30～120</text>
<text x="120.2" y="188.9">＞120～400</text>
<text x="129.2" y="188.9">＞400～1000</text>
<text x="138.1" y="189.1">＞1000～2000</text>
<text x="147.8" y="189.1">＞2000～4000</text>
<text x="95.1" y="193.8">限偏差数值</text>
<text x="105.9" y="193.8">±0.2</text>
<text x="114.1" y="193.8">±0.3</text>
<text x="122.2" y="193.8">±0.5</text>
<text x="130.7" y="193.8">±0.8</text>
<text x="139.8" y="193.8">±1.2</text>
<text x="150.2" y="193.8">±2</text>
<text x="32.2" y="203.2">版本</text>
<text x="32.6" y="198.3">A0</text>
<text x="38.1" y="203.2">标记</text>
<text x="58.3" y="203.2">变更内容</text>
<text x="58.7" y="198.3">初始发布</text>
<text x="84" y="198.7">2024-12-17</text>
<text x="85.3" y="203.2">日期</text>
<text x="94.8" y="198.3">直线度和平</text>
<text x="94.8" y="200.7">面度的未注</text>
<text x="96.6" y="203.2">公差值</text>
<text x="105.9" y="198.7">≤10</text>
<text x="106.6" y="203.2">0.05</text>
<text x="113.2" y="198.7">＞10～30</text>
<text x="115" y="203.2">0.1</text>
<text x="120.6" y="198.7">＞30～100</text>
<text x="123.2" y="203.2">0.2</text>
<text x="129.1" y="198.7">＞100～300</text>
<text x="131.5" y="203.2">0.4</text>
<text x="138.4" y="198.7">＞300～1000</text>
<text x="141.3" y="203.2">0.6</text>
<text x="147.8" y="198.7">＞1000～3000</text>
<text x="150.4" y="203.2">0.8</text>
</g>
</svg>
